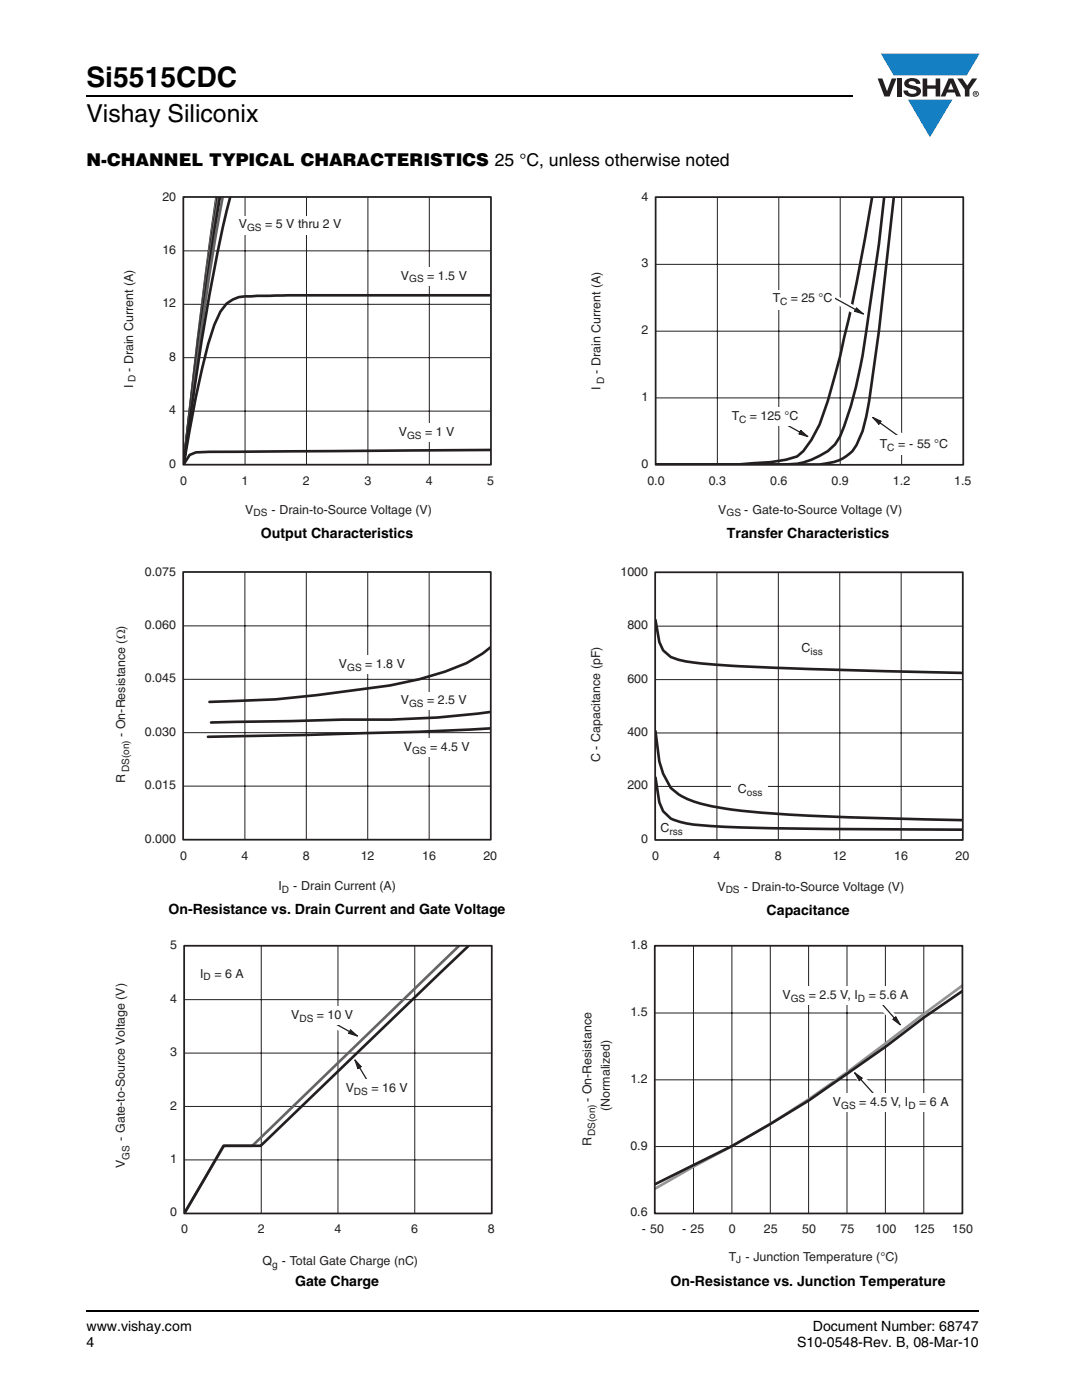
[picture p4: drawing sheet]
<svg xmlns="http://www.w3.org/2000/svg" width="216mm" height="279mm" viewBox="0 0 216 279" stroke-linecap="round" stroke-linejoin="round" font-family="sans-serif">
<path d="M17.1 18.9h.2v.3h-.2zM17.1 261.5h.2v.4h-.2z" fill="#000"/>
<path d="M17.3 19.1h152.9M17.3 261.7h178.1" fill="none" stroke="#000" stroke-width=".36"/>
<path d="M175.1 10.7h20.4v16.7h-20.4z" fill="#fff"/>
<g fill="#147fc3">
<path d="M175.8 10.7h19.7l-2.6 4.4h-3.8h-10.8z"/>
<path d="M181.2 19.9h8.8l-4.4 7.5z"/>
</g>
<g fill="#231f20">
<path d="M175.1 15.7h1l.9 2.5 .9-2.5h1l-1.4 3.6h-1z"/>
<path d="M179 15.7h.9v3.6h-.9z"/>
<path d="M180.8 16a2.1 2.1 0 0 1 2.7 .3l.1 .4h-.8a.79 .79 0 0 0-.7-.5 .79 .79 0 0 0-.8 .4l.2 .3 1 .2a1.08 1.08 0 0 1 1.3 1.1 1.08 1.08 0 0 1-1.1 1.1 1.73 1.73 0 0 1-2.4-1.2h.9a.96 .96 0 0 0 .8 .6 .96 .96 0 0 0 .9-.4 1.31 1.31 0 0 0-1.2-.6 1.03 1.03 0 0 1-1.1-.6 1.03 1.03 0 0 1 .2-1.1z"/>
<path d="M184.1 15.7h.9v1.3h1.7v-1.3h.9v3.6h-.9v-1.6h-1.7v1.6h-.9z"/>
<path d="M191 15.7h1l1 1.4 1-1.4h1l-1.6 2.2v1.4h-.9v-1.4z"/>
<path d="M189.7 16.5l.6 1.4h-1.1zM189.3 15.7l-1.6 3.6h.9l.4-.8h1.5l.3 .8h1l-1.6-3.6z"/>
<path d="M194.2 18.7a.5 .5 0 0 1 1 0 .5 .5 0 0 1-1 0zM194.1 18.7a.6 .6 0 0 0 1.2 0 .6 .6 0 0 0-1.2 0z"/>
<path d="M194.6 18.5h.2v.2h-.2zM194.5 18.4v.7h.1v-.3l.4 .3-.2-.3 .2-.2-.1-.2z"/>
</g>
<path d="M24.5 37.9h74.1v65.6h-74.1z" fill="#fff"/>
<path d="M48.9 39.4v53.3M61.2 39.4v53.3M73.4 39.4v53.3M85.7 39.4v53.3M36.6 50.1h61.3M36.6 71.4h61.3M36.6 60.7h61.3M36.6 82h61.3" fill="none" stroke="#231f20" stroke-width=".2"/>
<path d="M43.2 39.3a1584.1 1584.1 0 0 0-6.6 53.4M43.4 39.3a1431.7 1431.7 0 0 0-6.8 53.4M43.9 39.3a1200.4 1200.4 0 0 0-7.3 53.4M45.9 39.3a414.7 414.7 0 0 0-7.8 43.1l-1.5 10.3M97.9 58.9h-40.4l-7.4 .2a6 6 0 0 0-6.1 3.1l-1.2 2.6a148.6 148.6 0 0 0-4.9 21l-1.3 6.9M97.9 89.8l-57.7 .4-1.1 .1-1.2 .5-1.3 1.9" fill="none" stroke="#231f20" stroke-width=".53"/>
<path d="M43.3 39.3a1569.8 1569.8 0 0 0-6.7 53.4" fill="none" stroke="#929497" stroke-width=".53"/>
<path d="M43.6 39.3a1405.4 1405.4 0 0 0-7 53.4 954.9 954.9 0 0 1 7.8-53.4" fill="none" stroke="#636366" stroke-width=".53"/>
<path d="M36.6 39.3h61.4v53.4h-61.4z" fill="none" stroke="#231f20" stroke-width=".35"/>
<g fill="#fff">
<path d="M46.7 43.1h22.3v3.6h-22.3z"/>
<path d="M79.4 53.3h14.7v3.7h-14.7z"/>
<path d="M79 84.5h12.6v3.7h-12.6z"/>
<path d="M22.8 112.8h76.4v65.9h-76.4z"/>
</g>
<path d="M48.9 114.2v53.4M61.1 114.2v53.4M73.4 114.2v53.4M85.6 114.2v53.4M36.6 135.6h61.3M36.6 124.9h61.3M36.6 156.9h61.3M36.6 146.2h61.3" fill="none" stroke="#231f20" stroke-width=".2"/>
<path d="M97.9 129.2l-1.6 1.2-3.2 1.9-4.3 1.7-5 1.5-6 1.3-14.6 1.9-8.2 .9-13.2 .5M97.9 145.4l-14.6 .7-41.8 .9M97.9 142.1a179.2 179.2 0 0 1-29.6 1.5l-26.2 .6" fill="none" stroke="#231f20" stroke-width=".53"/>
<path d="M36.5 114.2h61.4v53.4h-61.4z" fill="none" stroke="#231f20" stroke-width=".35"/>
<g fill="#fff">
<path d="M66.9 130.8h14.9v3.6h-14.9z"/>
<path d="M79.1 138.1h14v3.5h-14z"/>
<path d="M79.5 147.3h14.2v3.8h-14.2z"/>
<path d="M22.8 187.3h75.9v66.1h-75.9z"/>
</g>
<path d="M36.8 199.5h61.3M52.1 188.8v53.4M67.4 188.8v53.4M82.8 188.8v53.4M36.8 210.2h61.3M36.8 231.5h61.3M36.8 220.8h61.3" fill="none" stroke="#231f20" stroke-width=".2"/>
<path d="M91.5 188.8l-41.1 39.9h-5.7l-7.9 13.4" fill="none" stroke="#636366" stroke-width=".53"/>
<path d="M93.5 188.8l-41.5 39.9h-7.4l-7.8 13.4" fill="none" stroke="#231f20" stroke-width=".53"/>
<path d="M36.7 188.7h61.4v53.5h-61.4z" fill="none" stroke="#231f20" stroke-width=".35"/>
<path d="M65.2 202.7l6.5 3.6-.8 1.3-6.4-3.6z" fill-rule="evenodd" fill="#fff"/>
<path d="M70 205.6l1.3 1.1-1.7-.5z" fill="#231f20"/>
<path d="M65.2 203.4l4.6 2.5M70 205.6l1.3 1.1-1.7-.5z" fill="none" stroke="#231f20" stroke-width=".25"/>
<path d="M57.2 200.9h14.1v3.7h-14.1z" fill="#fff"/>
<path d="M70.3 211.8l1.2-.8 3.9 6.3-1.4 .8z" fill-rule="evenodd" fill="#fff"/>
<path d="M70.8 211.6l1.2 1.3-.6 .3z" fill="#231f20"/>
<path d="M70.8 211.6l1.2 1.3-.6 .3zM71.7 213l2.7 4.5" fill="none" stroke="#231f20" stroke-width=".25"/>
<g fill="#fff">
<path d="M68.2 215.4h13.2v3.7h-13.2z"/>
<path d="M117.7 36.3h76.2v67.2h-76.2z"/>
</g>
<path d="M143.1 39.4v53.3M155.4 39.4v53.3M167.7 39.4v53.3M179.9 39.4v53.3M130.9 52.8h61.3M130.9 79.4h61.3M130.9 66.1h61.3" fill="none" stroke="#231f20" stroke-width=".2"/>
<path d="M174 39.4a396 396 0 0 1-7.4 35.5l-1.4 5.1-1.7 4.7-1.6 3.1-1.6 2.2-1.2 1.1-2.3 .6-3.1 .5-6.5 .5h-16.3M176.4 39.4a405.6 405.6 0 0 1-3.5 26.7l-1.3 7.5a72.3 72.3 0 0 1-4 13.5l-1 1.6a13.9 13.9 0 0 1-9.8 4h-25.9M178.3 39.4l-2.9 26.7-2 13.9-1.3 6-1.2 2.8a7.9 7.9 0 0 1-6.4 3.8l-1 .1h-32.6" fill="none" stroke="#231f20" stroke-width=".53"/>
<path d="M130.8 39.3h61.4v53.5h-61.4z" fill="none" stroke="#231f20" stroke-width=".35"/>
<path d="M166.2 58.6l6.4 3.6-.7 1.3-6.4-3.6z" fill-rule="evenodd" fill="#fff"/>
<path d="M170.9 61.5l1.3 1.1-1.6-.5z" fill="#231f20"/>
<path d="M166.2 59.3l4.6 2.5M170.9 61.5l1.3 1.1-1.6-.5z" fill="none" stroke="#231f20" stroke-width=".25"/>
<path d="M153.2 57.8h13.4v4h-13.4z" fill="#fff"/>
<path d="M155.1 83l6.5 3.6-.8 1.4-6.4-3.6z" fill-rule="evenodd" fill="#fff"/>
<path d="M159.8 85.9l1.4 1.2-1.7-.5z" fill="#231f20"/>
<path d="M155.1 83.7l4.6 2.6M159.8 85.9l1.4 1.2-1.7-.5z" fill="none" stroke="#231f20" stroke-width=".25"/>
<path d="M145.3 81.3h14.5v3.7h-14.5z" fill="#fff"/>
<path d="M174.6 82.5l6 4.4-.9 1.2-6-4.4z" fill-rule="evenodd" fill="#fff"/>
<path d="M174.2 83.3l1.6 .8-.4 .5z" fill="#231f20"/>
<path d="M174.2 83.3l1.6 .8-.4 .5zM175.5 84.3l4.3 3.1" fill="none" stroke="#231f20" stroke-width=".25"/>
<g fill="#fff">
<path d="M174.8 86.9h15.2v3.9h-15.2z"/>
<path d="M117.6 112.8h75.8v66h-75.8z"/>
</g>
<path d="M143 114.3v53.3M155.3 114.3v53.3M167.6 114.3v53.3M179.8 114.3v53.3M130.8 135.6h61.3M130.8 125h61.3M130.8 156.9h61.3M130.8 146.3h61.3" fill="none" stroke="#231f20" stroke-width=".2"/>
<path d="M130.8 123.7l.8 4.4 .7 1.7 1.5 1.3a20.8 20.8 0 0 0 6.2 1.3l7.6 .6 11.5 .4 33 .9M130.8 145.9l.8 6.1 .7 2.4 1.5 2.8a16.1 16.1 0 0 0 8.3 3.7 189.5 189.5 0 0 0 26.5 2.2l23.5 .6M130.8 155.2l.8 4.9a5.1 5.1 0 0 0 4.3 4 69.6 69.6 0 0 0 12 1l16.7 .3 27.5 .2" fill="none" stroke="#231f20" stroke-width=".53"/>
<path d="M130.7 114.2h61.4v53.4h-61.4z" fill="none" stroke="#231f20" stroke-width=".35"/>
<g fill="#fff">
<path d="M145.8 155.7h7.4v3h-7.4z"/>
<path d="M115.9 187.3h78.2v65.3h-78.2z"/>
</g>
<path d="M138.4 188.8v53.4M146 188.8v53.4M153.7 188.8v53.4M161.3 188.8v53.4M169 188.8v53.4M176.7 188.8v53.4M184.3 188.8v53.4M130.7 215.5h61.3M130.7 202.2h61.3M130.7 228.8h61.3" fill="none" stroke="#231f20" stroke-width=".2"/>
<path d="M192 196.7l-7.7 5.7a331.4 331.4 0 0 1-30.6 21.9l-7.6 4.4-7.7 4.1-7.7 4.4" fill="none" stroke="#929497" stroke-width=".53"/>
<path d="M192 197.8l-7.7 5.3-7.7 5.8-7.6 5.4a201.7 201.7 0 0 1-30.6 18.2l-7.7 3.8" fill="none" stroke="#231f20" stroke-width=".53"/>
<path d="M130.7 188.7h61.3v53.5h-61.3z" fill="none" stroke="#231f20" stroke-width=".35"/>
<path d="M170 214.4l1.2-1 4.9 5.5-1.1 1z" fill-rule="evenodd" fill="#fff"/>
<path d="M170.6 214.1l1.4 1.1-.5 .5z" fill="#231f20"/>
<path d="M170.6 214.1l1.4 1.1-.5 .5zM171.7 215.3l3.5 4" fill="none" stroke="#231f20" stroke-width=".25"/>
<path d="M174.2 199.6l1.1-1 4.9 5.6-1.2 1z" fill-rule="evenodd" fill="#fff"/>
<path d="M178.2 203.4l.5-.4 .9 1.5z" fill="#231f20"/>
<path d="M175.1 199.3l3.4 4M178.2 203.4l.5-.4 .9 1.5z" fill="none" stroke="#231f20" stroke-width=".25"/>
<g fill="#fff">
<path d="M165.6 218.2h24.8v3.7h-24.8z"/>
<path d="M155.6 196.9h26.6v3.7h-26.6z"/>
</g>
<text font-size="5.6" x="17.3" y="17.4">Si5515CDC</text>
<text font-size="4.9" x="17.3" y="24.4">Vishay Siliconix</text>
<text font-size="3.5" x="17.3" y="33">N-CHANNEL TYPICAL CHARACTERISTICS 25 °C, unless otherwise noted</text>
<g font-size="2.8">
<text x="52" y="107.3">Output Characteristics</text>
<text x="145" y="107.3">Transfer Characteristics</text>
<text x="33.6" y="182.4">On-Resistance vs. Drain Current and Gate Voltage</text>
<text x="153" y="182.5">Capacitance</text>
<text x="58.9" y="256.6">Gate Charge</text>
<text x="133.8" y="256.7">On-Resistance vs. Junction Temperature</text>
<text x="17.3" y="265.6">www.vishay.com</text>
<text x="17.3" y="268.8">4</text>
<text x="159" y="268.8">S10-0548-Rev. B, 08-Mar-10</text>
<text x="162.2" y="265.6">Document Number: 68747</text>
</g>
<g font-size="2.5" fill="#231f20">
<text x="32.4" y="40">20</text>
<text x="128" y="40.1">4</text>
<text x="47.7" y="45.6">V</text>
<text x="52.9" y="45.6">= 5 V thru 2 V</text>
<text x="32.4" y="50.7">16</text>
<text x="128" y="53.4">3</text>
<text x="80" y="55.8">V</text>
<text x="85.2" y="55.8">= 1.5 V</text>
<text x="32.4" y="61.3">12</text>
<text x="154.2" y="60.4">T</text>
<text x="157.8" y="60.4">= 25 °C</text>
<text x="33.8" y="72">8</text>
<text x="128" y="66.7">2</text>
<text x="26.6" y="77.4" transform="rotate(-90 26.6 77.4)">I</text>
<text x="26.6" y="74.2" transform="rotate(-90 26.6 74.2)">- Drain Current (A)</text>
<text x="119.8" y="77.8" transform="rotate(-90 119.8 77.8)">I</text>
<text x="119.8" y="74.6" transform="rotate(-90 119.8 74.6)">- Drain Current (A)</text>
<text x="33.8" y="82.7">4</text>
<text x="128" y="80">1</text>
<text x="146" y="83.9">T</text>
<text x="149.6" y="83.9">= 125 °C</text>
<text x="79.6" y="87">V</text>
<text x="84.8" y="87">= 1 V</text>
<text x="175.5" y="89.5">T</text>
<text x="179.2" y="89.5">= - 55 °C</text>
<text x="33.8" y="93.3">0</text>
<text x="128" y="93.3">0</text>
<text x="36" y="96.7">0</text>
<text x="48.2" y="96.7">1</text>
<text x="60.5" y="96.7">2</text>
<text x="72.7" y="96.7">3</text>
<text x="85" y="96.7">4</text>
<text x="97.2" y="96.7">5</text>
<text x="129.2" y="96.7">0.0</text>
<text x="141.4" y="96.7">0.3</text>
<text x="153.7" y="96.7">0.6</text>
<text x="165.9" y="96.7">0.9</text>
<text x="178.2" y="96.7">1.2</text>
<text x="190.4" y="96.7">1.5</text>
<text x="48.9" y="102.5">V</text>
<text x="54.2" y="102.5">- Drain-to-Source Voltage (V)</text>
<text x="143.3" y="102.5">V</text>
<text x="148.5" y="102.5">- Gate-to-Source Voltage (V)</text>
<text x="28.9" y="114.9">0.075</text>
<text x="123.8" y="114.9">1000</text>
<text x="28.9" y="125.5">0.060</text>
<text x="125.2" y="125.6">800</text>
<text x="159.9" y="130.1">C</text>
<text x="28.9" y="136.2">0.045</text>
<text x="67.6" y="133.3">V</text>
<text x="72.9" y="133.3">= 1.8 V</text>
<text x="125.2" y="136.2">600</text>
<text x="80" y="140.6">V</text>
<text x="85.2" y="140.6">= 2.5 V</text>
<text x="25" y="147" transform="rotate(-90 25 147)">- On-Resistance (Ω)</text>
<text x="28.9" y="146.8">0.030</text>
<text x="80.6" y="149.9">V</text>
<text x="85.8" y="149.9">= 4.5 V</text>
<text x="125.2" y="146.9">400</text>
<text x="119.8" y="152.1" transform="rotate(-90 119.8 152.1)">C - Capacitance (pF)</text>
<text x="25" y="156.2" transform="rotate(-90 25 156.2)">R</text>
<text x="28.9" y="157.5">0.015</text>
<text x="125.2" y="157.6">200</text>
<text x="147.2" y="158.2">C</text>
<text x="131.8" y="166.1">C</text>
<text x="28.9" y="168.2">0.000</text>
<text x="35.9" y="171.6">0</text>
<text x="48.2" y="171.6">4</text>
<text x="60.4" y="171.6">8</text>
<text x="72" y="171.6">12</text>
<text x="84.2" y="171.6">16</text>
<text x="96.5" y="171.6">20</text>
<text x="127.9" y="168.2">0</text>
<text x="130.1" y="171.6">0</text>
<text x="142.3" y="171.6">4</text>
<text x="154.6" y="171.6">8</text>
<text x="166.2" y="171.6">12</text>
<text x="178.4" y="171.6">16</text>
<text x="190.6" y="171.6">20</text>
<text x="55.6" y="177.7">I</text>
<text x="58.5" y="177.7">- Drain Current (A)</text>
<text x="143.1" y="177.8">V</text>
<text x="148.4" y="177.8">- Drain-to-Source Voltage (V)</text>
<text x="33.9" y="189.5">5</text>
<text x="125.8" y="189.5">1.8</text>
<text x="39.9" y="195.1">I</text>
<text x="42.8" y="195.1">= 6 A</text>
<text x="33.9" y="200.1">4</text>
<text x="58.1" y="203.4">V</text>
<text x="63.2" y="203.4">= 10</text>
<text x="68.8" y="203.4">V</text>
<text x="125.8" y="202.8">1.5</text>
<text x="156.1" y="199.5">V</text>
<text x="161.4" y="199.5">= 2.5 V</text>
<text x="169.1" y="199.5">, I</text>
<text x="173.3" y="199.5">= 5.6 A</text>
<text x="33.9" y="210.8">3</text>
<text x="33.9" y="221.4">2</text>
<text x="69" y="218">V</text>
<text x="74.1" y="218">= 16 V</text>
<text x="118" y="219.9" transform="rotate(-90 118 219.9)">- On-Resistance</text>
<text x="121.7" y="221.7" transform="rotate(-90 121.7 221.7)">(Normalized)</text>
<text x="125.8" y="216.1">1.2</text>
<text x="166.2" y="220.7">V</text>
<text x="171.5" y="220.7">= 4.5</text>
<text x="177.7" y="220.7">V, I</text>
<text x="183.4" y="220.7">= 6 A</text>
<text x="24.9" y="227.6" transform="rotate(-90 24.9 227.6)">- Gate-to-Source Voltage (V)</text>
<text x="24.9" y="233.1" transform="rotate(-90 24.9 233.1)">V</text>
<text x="33.9" y="232.1">1</text>
<text x="118" y="228.8" transform="rotate(-90 118 228.8)">R</text>
<text x="125.8" y="229.4">0.9</text>
<text x="33.9" y="242.7">0</text>
<text x="125.8" y="242.7">0.6</text>
<text x="36.1" y="246.2">0</text>
<text x="51.4" y="246.2">2</text>
<text x="66.7" y="246.2">4</text>
<text x="82.1" y="246.2">6</text>
<text x="97.4" y="246.2">8</text>
<text x="128.1" y="246.2">- 50</text>
<text x="136.1" y="246.2">- 25</text>
<text x="145.4" y="251.6">T</text>
<text x="145.5" y="246.2">0</text>
<text x="148.7" y="251.6">- Junction Temperature (°C)</text>
<text x="152.4" y="246.2">25</text>
<text x="160.1" y="246.2">50</text>
<text x="167.7" y="246.2">75</text>
<text x="174.7" y="246.2">100</text>
<text x="182.4" y="246.2">125</text>
<text x="190" y="246.2">150</text>
<text x="52.4" y="252.4">Q</text>
<text x="56.2" y="252.4">- Total Gate Charge (nC)</text>
</g>
<g font-size="2" fill="#231f20">
<text x="49.3" y="46.1">GS</text>
<text x="81.6" y="56.4">GS</text>
<text x="155.7" y="60.9">C</text>
<text x="27" y="76.3" transform="rotate(-90 27 76.3)">D</text>
<text x="120.6" y="76.7" transform="rotate(-90 120.6 76.7)">D</text>
<text x="81.2" y="87.6">GS</text>
<text x="147.5" y="84.4">C</text>
<text x="177.1" y="90">C</text>
<text x="50.6" y="103">DS</text>
<text x="145" y="103.1">GS</text>
<text x="161.7" y="130.6">iss</text>
<text x="69.3" y="133.9">GS</text>
<text x="81.6" y="141.1">GS</text>
<text x="25.8" y="154.1" transform="rotate(-90 25.8 154.1)">DS(on)</text>
<text x="82.2" y="150.4">GS</text>
<text x="149" y="158.8">oss</text>
<text x="133.6" y="166.7">rss</text>
<text x="56.3" y="178.2">D</text>
<text x="144.8" y="178.3">DS</text>
<text x="40.6" y="195.7">D</text>
<text x="59.8" y="203.9">DS</text>
<text x="157.8" y="200">GS</text>
<text x="171.2" y="200">D</text>
<text x="70.6" y="218.5">DS</text>
<text x="167.9" y="221.3">GS</text>
<text x="181.3" y="221.3">D</text>
<text x="118.8" y="226.8" transform="rotate(-90 118.8 226.8)">DS(on)</text>
<text x="25.9" y="231.5" transform="rotate(-90 25.9 231.5)">GS</text>
<text x="54.3" y="253">g</text>
<text x="146.9" y="252.1">J</text>
</g>
</svg>
